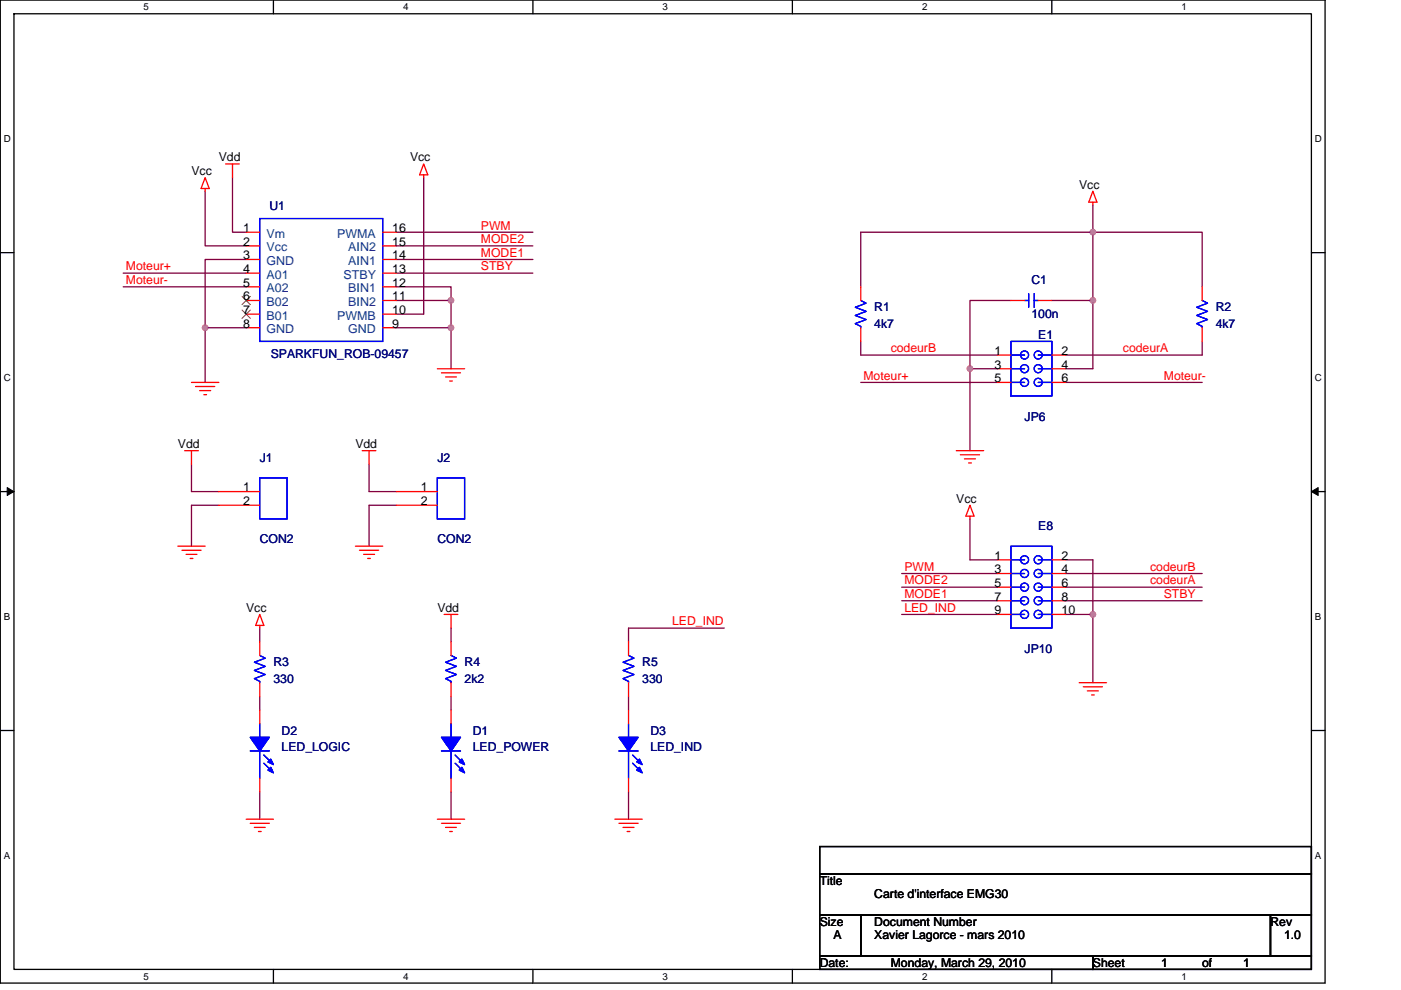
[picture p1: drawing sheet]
<svg xmlns="http://www.w3.org/2000/svg" width="297mm" height="210mm" viewBox="0 0 297 210" stroke-linecap="round" stroke-linejoin="round" font-family="sans-serif">
<path d="M.1 0h280.8v208.5h-280.8zM3 2.9h275v202.7h-275z" fill="none" stroke="#000" stroke-width=".28"/>
<g fill="#fff">
<path d="M30.5 .3h1.1v2.3h-1.1z"/>
<path d="M30.5 205.9h1.1v2.3h-1.1z"/>
</g>
<path d="M58 0v2.9M58 205.6v2.9" fill="none" stroke="#000" stroke-width=".28"/>
<g fill="#fff">
<path d="M85.5 .3h1.1v2.3h-1.1z"/>
<path d="M85.5 205.9h1.1v2.3h-1.1z"/>
</g>
<path d="M113 0v2.9M113 205.6v2.9" fill="none" stroke="#000" stroke-width=".28"/>
<g fill="#fff">
<path d="M140.5 .3h1.1v2.3h-1.1z"/>
<path d="M140.5 205.9h1.1v2.3h-1.1z"/>
</g>
<path d="M168 0v2.9M168 205.6v2.9" fill="none" stroke="#000" stroke-width=".28"/>
<g fill="#fff">
<path d="M195.5 .3h1.2v2.3h-1.2z"/>
<path d="M195.5 205.9h1.2v2.3h-1.2z"/>
</g>
<path d="M223 0v2.9M223 205.6v2.9" fill="none" stroke="#000" stroke-width=".28"/>
<g fill="#fff">
<path d="M250.5 .3h1.2v2.3h-1.2z"/>
<path d="M250.5 205.9h1.2v2.3h-1.2z"/>
<path d="M.8 28.3h1.5v2.3h-1.5z"/>
<path d="M278.8 28.3h1.5v2.3h-1.5z"/>
<path d="M.8 78.9h1.5v2.3h-1.5z"/>
<path d="M278.8 78.9h1.5v2.3h-1.5z"/>
</g>
<path d="M.1 53.6h2.9M278 53.6h2.9" fill="none" stroke="#000" stroke-width=".28"/>
<g fill="#fff">
<path d="M.8 129.6h1.4v2.3h-1.4z"/>
<path d="M278.8 129.6h1.4v2.3h-1.4z"/>
</g>
<path d="M.1 104.3h2.9M278 104.3h2.9" fill="none" stroke="#000" stroke-width=".28"/>
<path d="M1.5 103.4l1.5 .9-1.5 .8zM278 104.3l1.5-.9v1.7z" fill="#000" stroke="#000" stroke-width=".21"/>
<g fill="#fff">
<path d="M.8 180.3h1.4v2.3h-1.4z"/>
<path d="M278.8 180.3h1.4v2.3h-1.4z"/>
</g>
<path d="M.1 154.9h2.9M278 154.9h2.9M173.8 179.6h104.2v5.7h-104.2zM173.8 194h8.7v8.7h-8.7zM173.8 185.3h104.2v8.7h-104.2zM182.5 194h86.9v8.7h-86.9zM269.4 194h8.6v8.7h-8.6zM173.8 202.7h57.9v2.9h-57.9zM231.7 202.7h46.3v2.9h-46.3z" fill="none" stroke="#000" stroke-width=".28"/>
<g fill="none" stroke="#800040" stroke-width=".28">
<path d="M49.3 37.7v11.6h2.9M89.8 37.7v28.9h-5.8M26.1 57.9h26.1M43.5 40.6v11.6h8.7M52.2 55h-8.7v14.5M84 57.9h29M84 55h29M84 52.2h29M84 49.3h29M231.7 43.5v5.8M231.7 49.3h-49.2v11.5M231.7 49.3h23.2v11.5"/>
<path d="M231.7 49.3v14.4h-8.7M26.1 60.8h26.1M43.5 69.5h8.7M43.5 69.5v11.6M84 69.5h11.6v8.7M84 60.8h11.6v2.9M84 63.7h11.6M95.6 63.7v5.8M182.5 72.4v2.9h29M205.7 78.2v17.4M205.7 78.2h5.8M214.3 63.7h-8.6v14.5"/>
<path d="M231.7 63.7v14.5h-5.8M254.9 72.4v2.9h-29M40.6 98.5v5.8h5.8M78.2 98.5v5.8h5.8M182.5 81.1h29M225.9 81.1h29M46.4 107.2h-5.8v8.6M84 107.2h-5.8v8.6M205.7 110.1v8.6h5.8M225.9 118.7h5.8v11.6M55.1 133.2v2.9M95.6 133.2v2.9"/>
<path d="M153.5 133.2h-20.2v2.9M191.2 121.6h20.3M191.2 124.5h20.3M191.2 127.4h20.3M191.2 130.3h20.3M225.9 127.4h29M225.9 121.6h29M225.9 124.5h29M225.9 130.3h5.8M231.7 130.3v14.5M55.1 147.7v2.9M95.6 147.7v2.9"/>
<path d="M133.3 147.7v2.9M55.1 168v5.8M95.6 168v5.8M133.3 168v5.8"/>
</g>
<g fill="#f0f" stroke="#f0f" stroke-width=".28">
<circle cx="205.6" cy="78.2" r=".57"/>
<circle cx="231.7" cy="49.2" r=".57"/>
<circle cx="95.6" cy="69.5" r=".57"/>
<circle cx="95.6" cy="63.7" r=".57"/>
<circle cx="43.5" cy="69.5" r=".57"/>
<circle cx="231.7" cy="130.3" r=".57"/>
<circle cx="231.7" cy="63.7" r=".57"/>
</g>
<g fill="none" stroke="#f00" stroke-width=".28">
<path d="M43.5 40v.6M43.5 37.7l.9 2.3h-1.8zM47.8 34.8h2.9M49.3 34.8v2.9M89.8 34.8l.9 2.3h-1.7zM89.8 37.1v.6M52.2 49.3h2.9M52.2 52.2h2.9M52.2 55h2.9M52.2 57.9h2.9M81.1 49.3h2.9M81.1 52.2h2.9"/>
<path d="M81.1 55h2.9M81.1 57.9h2.9M231.7 40.6l.9 2.3h-1.8zM231.7 42.9v.6M52.2 60.8h2.9M52.2 63.7h2.9M52.2 66.6h2.9M52.2 69.5h2.9M81.1 60.8h2.9M81.1 63.7h2.9M81.1 66.6h2.9M81.1 69.5h2.9"/>
<path d="M92.7 78.2h5.8M93.6 79.1h4M94.5 79.9h2.3M182.5 60.8v2.9M182.5 69.5v2.9M211.5 75.3h2.8M211.5 78.2h2.8M214.3 63.7h2.9M220.1 63.7h2.9M223 75.3h2.9M223 78.2h2.9M254.9 60.8v2.9"/>
<path d="M254.9 69.5v2.9M39.2 95.6h2.9M40.6 81.1h5.8M40.6 95.6v2.9M41.5 82h4M42.3 82.8h2.4M43.2 83.7h.6M76.8 95.6h2.9M78.2 95.6v2.9M95.3 80.8h.6M202.8 95.6h5.8M203.6 96.5h4.1"/>
<path d="M204.5 97.3h2.3M205.4 98.2h.5M211.5 81.1h2.8M223 81.1h2.9M37.7 115.8h5.8M38.6 116.7h4M39.5 117.6h2.3M40.3 118.4h.6M46.4 104.3h8.7M46.4 107.2h8.7M75.4 115.8h5.7M76.2 116.7h4.1"/>
<path d="M77.1 117.6h2.3M78 118.4h.5M84 104.3h8.7M84 107.2h8.7M205.7 107.2l.8 2.3h-1.7zM205.7 109.5v.6M211.5 118.7h2.8M223 118.7h2.9M55.1 136.1v2.9M55.1 130.3l.8 2.4h-1.7zM55.1 132.7v.5M94.2 130.3h2.9"/>
<path d="M95.6 130.3v2.9M95.6 136.1v2.9M133.3 136.1v2.9M211.5 121.6h2.8M211.5 124.5h2.8M211.5 127.4h2.8M211.5 130.3h2.8M223 121.6h2.9M223 124.5h2.9M223 127.4h2.9M223 130.3h2.9M55.1 144.8v2.9"/>
<path d="M55.1 150.6v2.9M95.6 144.8v2.9M95.6 150.6v2.9M133.3 144.8v2.9M133.3 150.6v2.9M228.8 144.8h5.8M229.7 145.7h4M230.5 146.5h2.4M231.4 147.4h.6M52.2 173.8h5.8M53.1 174.6h4M53.9 175.5h2.3"/>
<path d="M54.8 176.4h.6M55.1 165.1v2.9M92.7 173.8h5.8M93.6 174.6h4M94.5 175.5h2.3M95.3 176.4h.6M95.6 165.1v2.9M130.4 173.8h5.8M131.2 174.6h4.1M132.1 175.5h2.3M133 176.4h.6M133.3 165.1v2.9"/>
</g>
<g fill="none" stroke="#00f" stroke-width=".28">
<path d="M55.1 46.4h26v26h-26zM182.5 63.7l1.1 .6-2.3 .9 2.3 .8-2.3 .9 2.3 .9-2.3 .8 1.2 .6v.3M214.3 75.3h2.9M214.3 78.2h2.9M214.3 72.4h8.7v11.6h-8.7zM217.2 63.7h.9M218.1 62.3v2.9M219.3 62.3v2.9M219.3 63.7h.8M220.1 78.2h2.9M220.1 75.3h2.9M254.9 63.7l1.1 .6-2.3 .9 2.3 .8-2.3 .9 2.3 .9-2.3 .8 1.2 .6v.3"/>
<path d="M214.3 81.1h2.9M220.1 81.1h2.9M55.1 101.4h5.8v8.7h-5.8zM92.7 101.4h5.8v8.7h-5.8zM214.3 118.7h2.9M214.3 115.8h8.7v17.4h-8.7zM220.1 118.7h2.9M55.1 139l1.1 .6-2.3 .9 2.3 .8-2.3 .9 2.3 .9-2.3 .8 1.2 .6v.3M95.6 139l1.2 .6-2.3 .9 2.3 .8-2.3 .9 2.3 .9-2.3 .8 1.1 .6v.3M133.3 139l1.1 .6-2.3 .9 2.3 .8-2.3 .9 2.3 .9-2.3 .8 1.2 .6v.3M214.3 121.6h2.9M214.3 124.5h2.9"/>
<path d="M214.3 127.4h2.9M214.3 130.3h2.9M220.1 121.6h2.9M220.1 124.5h2.9M220.1 127.4h2.9M220.1 130.3h2.9M53.1 159.3h4M55.1 153.5v2.9M55.1 159.3v5.8M93.6 159.3h4M95.6 153.5v2.9M95.6 159.3v5.8"/>
<path d="M131.2 159.3h4.1M133.3 153.5v2.9M133.3 159.3v5.8M55.9 160.1l1.8 1.8M55.9 161.9l1.8 1.7M96.5 160.1l1.7 1.8M96.5 161.9l1.7 1.7M134.1 160.1l1.8 1.8M134.1 161.9l1.8 1.7"/>
<circle cx="217.2" cy="78.2" r=".86"/>
<circle cx="217.2" cy="75.3" r=".86"/>
<circle cx="220.1" cy="78.2" r=".86"/>
<circle cx="220.1" cy="75.3" r=".86"/>
<circle cx="217.2" cy="81.1" r=".86"/>
<circle cx="220.1" cy="81.1" r=".86"/>
<circle cx="217.2" cy="118.7" r=".86"/>
<circle cx="220.1" cy="118.7" r=".86"/>
<circle cx="217.2" cy="124.5" r=".86"/>
<circle cx="217.2" cy="127.4" r=".86"/>
<circle cx="217.2" cy="130.3" r=".86"/>
<circle cx="217.2" cy="121.6" r=".86"/>
<circle cx="220.1" cy="130.3" r=".86"/>
<circle cx="220.1" cy="124.5" r=".86"/>
<circle cx="220.1" cy="127.4" r=".86"/>
<circle cx="220.1" cy="121.6" r=".86"/>
</g>
<g fill="#00f" stroke="#00f" stroke-width=".28">
<path d="M93.6 156.4h4l-2 2.9z" fill-rule="evenodd"/>
<path d="M97.9 162.8l.6 1.1-1.1-.6z" fill-rule="evenodd"/>
<path d="M97.9 161l.6 1.2-1.1-.6z" fill-rule="evenodd"/>
<path d="M93.6 156.4h4l-2 2.9z" fill-rule="evenodd"/>
<path d="M97.9 162.8l.6 1.1-1.1-.6z" fill-rule="evenodd"/>
<path d="M97.9 161l.6 1.2-1.1-.6z" fill-rule="evenodd"/>
<path d="M131.2 156.4h4.1l-2 2.9z" fill-rule="evenodd"/>
<path d="M135.6 162.8l.6 1.1-1.2-.6z" fill-rule="evenodd"/>
<path d="M135.6 161l.6 1.2-1.2-.6z" fill-rule="evenodd"/>
<path d="M131.2 156.4h4.1l-2 2.9z" fill-rule="evenodd"/>
<path d="M135.6 162.8l.6 1.1-1.2-.6z" fill-rule="evenodd"/>
<path d="M135.6 161l.6 1.2-1.2-.6z" fill-rule="evenodd"/>
<path d="M53.1 156.4h4l-2 2.9z" fill-rule="evenodd"/>
<path d="M57.4 162.8l.6 1.1-1.2-.6z" fill-rule="evenodd"/>
<path d="M57.4 161l.6 1.2-1.2-.6z" fill-rule="evenodd"/>
<path d="M53.1 156.4h4l-2 2.9z" fill-rule="evenodd"/>
<path d="M57.4 162.8l.6 1.1-1.2-.6z" fill-rule="evenodd"/>
<path d="M57.4 161l.6 1.2-1.2-.6z" fill-rule="evenodd"/>
</g>
<path d="M51.3 62.9l1.8 1.7M51.3 65.8l1.8 1.7M53.1 62.9l-1.8 1.7M53.1 65.8l-1.8 1.7" fill="none" stroke="#804000" stroke-width=".21"/>
<g font-size="2.6">
<text x="46.4" y="34.2">Vdd</text>
<text x="86.9" y="34.2">Vcc</text>
<text x="40.6" y="37.1">Vcc</text>
<text x="228.8" y="40">Vcc</text>
<text x="51.6" y="49.2">1</text>
<text x="51.6" y="52.1">2</text>
<text x="83.2" y="49.2">16</text>
<text x="83.2" y="52.1">15</text>
<text x="51.6" y="55">3</text>
<text x="51.6" y="57.9">4</text>
<text x="83.2" y="57.9">13</text>
<text x="83.2" y="55">14</text>
<text x="51.6" y="60.8">5</text>
<text x="51.6" y="63.7">6</text>
<text x="83.2" y="63.7">11</text>
<text x="83.2" y="60.8">12</text>
<text x="51.6" y="66.6">7</text>
<text x="51.6" y="69.5">8</text>
<text x="83.2" y="66.6">10</text>
<text x="83.2" y="69.5">9</text>
<text x="210.8" y="75.3">1</text>
<text x="225.1" y="75.3">2</text>
<text x="210.8" y="78.2">3</text>
<text x="210.8" y="81.1">5</text>
<text x="225.1" y="78.2">4</text>
<text x="225.1" y="81.1">6</text>
<text x="37.7" y="95">Vdd</text>
<text x="75.3" y="95">Vdd</text>
<text x="51.6" y="104.2">1</text>
<text x="51.6" y="107.1">2</text>
<text x="89.2" y="104.2">1</text>
<text x="89.2" y="107.1">2</text>
<text x="202.8" y="106.6">Vcc</text>
<text x="210.8" y="118.7">1</text>
<text x="225.1" y="118.7">2</text>
<text x="210.8" y="121.6">3</text>
<text x="210.8" y="124.5">5</text>
<text x="225.1" y="121.6">4</text>
<text x="225.1" y="124.5">6</text>
<text x="52.2" y="129.8">Vcc</text>
<text x="92.7" y="129.8">Vdd</text>
<text x="210.8" y="127.4">7</text>
<text x="210.8" y="130.3">9</text>
<text x="225.1" y="127.4">8</text>
<text x="225.1" y="130.3">10</text>
<text x="173.8" y="187.7">Title</text>
<text x="185.4" y="190.6">Carte d'interface EMG30</text>
<text x="173.8" y="196.4">Size</text>
<text x="185.4" y="196.4">Document Number</text>
<text x="269.4" y="196.4">Rev</text>
<text x="176.7" y="199.3">A</text>
<text x="185.4" y="199.3">Xavier Lagorce - mars 2010</text>
<text x="272.2" y="199.3">1.0</text>
<text x="173.8" y="205">Date:</text>
<text x="188.9" y="205">Monday, March 29, 2010</text>
<text x="231.7" y="205">Sheet</text>
<text x="246.2" y="205">1</text>
<text x="254.9" y="205">of</text>
<text x="263.6" y="205">1</text>
</g>
<g font-size="2.6" fill="#000080">
<text x="57.1" y="44.6">U1</text>
<text x="218.7" y="60.3">C1</text>
<text x="185.4" y="66.1">R1</text>
<text x="185.4" y="69.5">4k7</text>
<text x="218.7" y="67.5">100n</text>
<text x="220.1" y="71.8">E1</text>
<text x="257.8" y="66.1">R2</text>
<text x="257.8" y="69.5">4k7</text>
<text x="57.4" y="75.9">SPARKFUN_ROB-09457</text>
<text x="217.2" y="89.2">JP6</text>
<text x="55.1" y="97.9">J1</text>
<text x="92.7" y="97.9">J2</text>
<text x="220.1" y="112.4">E8</text>
<text x="55.1" y="115.3">CON2</text>
<text x="92.7" y="115.3">CON2</text>
<text x="58" y="141.4">R3</text>
<text x="98.5" y="141.4">R4</text>
<text x="136.2" y="141.4">R5</text>
<text x="217.2" y="138.5">JP10</text>
<text x="58" y="144.8">330</text>
<text x="98.5" y="144.8">2k2</text>
<text x="136.2" y="144.8">330</text>
<text x="59.7" y="155.8">D2</text>
<text x="100.2" y="155.8">D1</text>
<text x="137.9" y="155.8">D3</text>
<text x="59.7" y="159.3">LED_LOGIC</text>
<text x="100.2" y="159.3">LED_POWER</text>
<text x="137.9" y="159.3">LED_IND</text>
</g>
<g font-size="2.6" fill="#004080">
<text x="56.5" y="50.4">Vm</text>
<text x="56.5" y="53.3">Vcc</text>
<text x="71.5" y="50.4">PWMA</text>
<text x="73.8" y="53.3">AIN2</text>
<text x="56.5" y="56.2">GND</text>
<text x="56.5" y="59.1">A01</text>
<text x="72.8" y="59.1">STBY</text>
<text x="73.8" y="56.2">AIN1</text>
<text x="56.5" y="62">A02</text>
<text x="56.5" y="64.9">B02</text>
<text x="73.8" y="64.9">BIN2</text>
<text x="73.8" y="62">BIN1</text>
<text x="56.5" y="67.8">B01</text>
<text x="56.5" y="70.7">GND</text>
<text x="71.5" y="67.8">PWMB</text>
<text x="73.8" y="70.7">GND</text>
</g>
<g font-size="2.6" fill="#f00">
<text x="102" y="51.6">MODE2</text>
<text x="102" y="48.7">PWM</text>
<text x="26.7" y="57.4">Moteur+</text>
<text x="102" y="57.4">STBY</text>
<text x="102" y="54.5">MODE1</text>
<text x="26.7" y="60.3">Moteur-</text>
<text x="188.8" y="74.7">codeurB</text>
<text x="238.1" y="74.7">codeurA</text>
<text x="183.1" y="80.5">Moteur+</text>
<text x="246.8" y="80.5">Moteur-</text>
<text x="191.7" y="121.1">PWM</text>
<text x="191.7" y="124">MODE2</text>
<text x="243.9" y="121.1">codeurB</text>
<text x="243.9" y="124">codeurA</text>
<text x="191.7" y="126.9">MODE1</text>
<text x="191.7" y="129.8">LED_IND</text>
<text x="246.8" y="126.9">STBY</text>
<text x="142.5" y="132.7">LED_IND</text>
</g>
<g font-size="2.1">
<text x="30.5" y="2.2">5</text>
<text x="85.5" y="2.2">4</text>
<text x="140.5" y="2.2">3</text>
<text x="195.5" y="2.2">2</text>
<text x="250.5" y="2.2">1</text>
<text x=".8" y="30.1">D</text>
<text x="278.8" y="30.1">D</text>
<text x=".8" y="80.8">C</text>
<text x="278.8" y="80.8">C</text>
<text x=".8" y="131.4">B</text>
<text x="278.8" y="131.4">B</text>
<text x=".8" y="182.1">A</text>
<text x="278.8" y="182.1">A</text>
<text x="30.5" y="207.8">5</text>
<text x="85.5" y="207.8">4</text>
<text x="140.5" y="207.8">3</text>
<text x="195.5" y="207.8">2</text>
<text x="250.5" y="207.8">1</text>
</g>
</svg>
